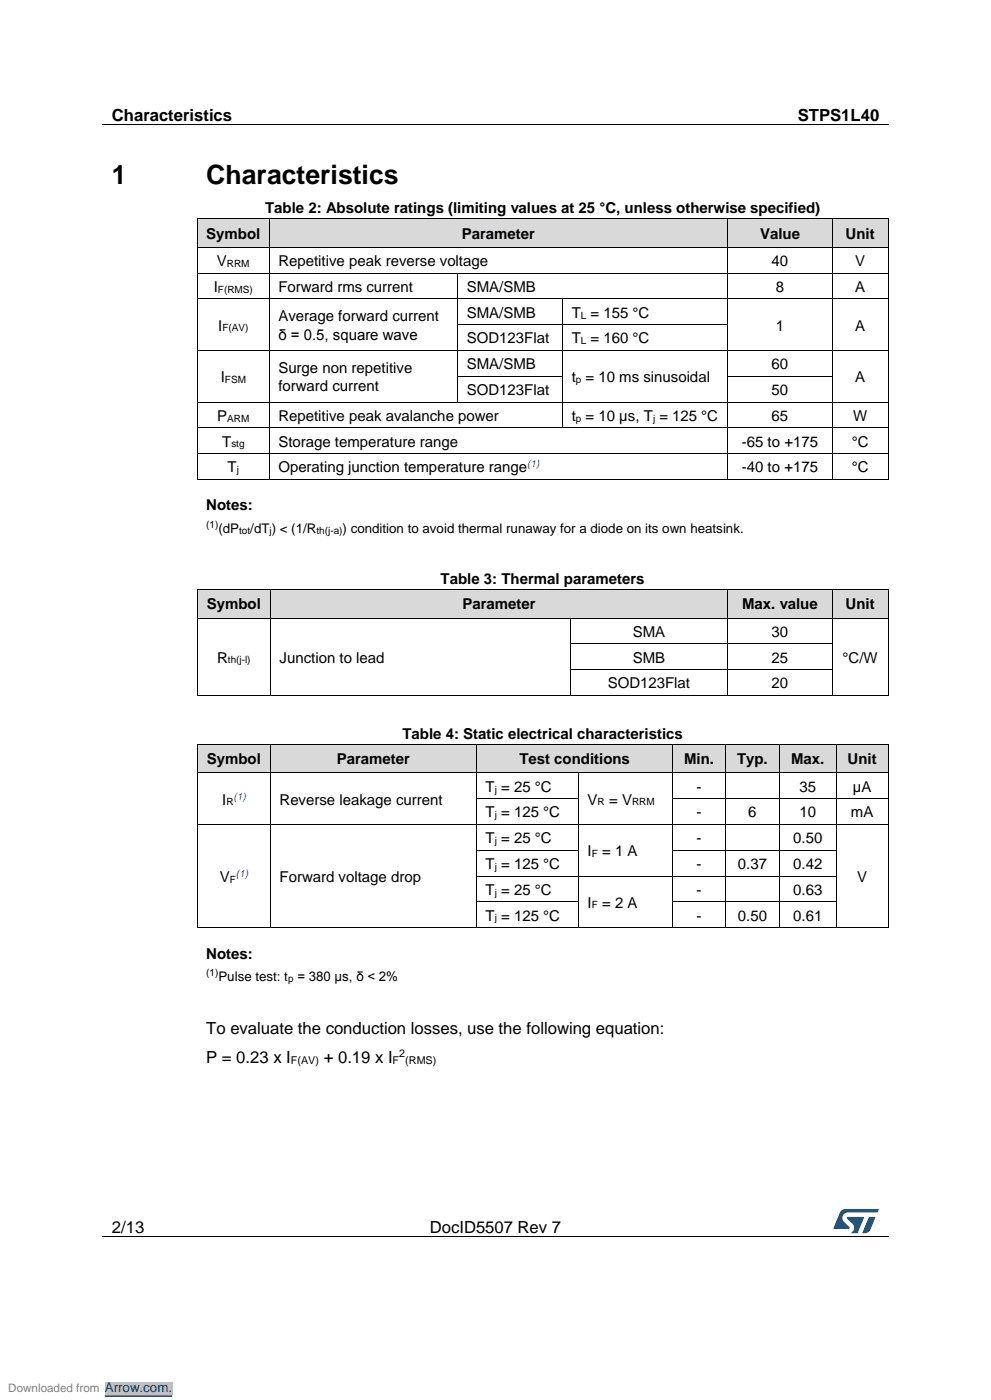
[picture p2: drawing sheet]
<svg xmlns="http://www.w3.org/2000/svg" width="210mm" height="297mm" viewBox="0 0 210 297" stroke-linecap="round" stroke-linejoin="round" font-family="sans-serif">
<path d="M21.5 26.4h166.7M21.5 262.4h166.7" fill="none" stroke="#000" stroke-width=".21"/>
<g fill="#000">
<path d="M105.2 26.4h.2v.1h-.2z" fill-rule="evenodd"/>
<path d="M61.6 262.3h.1v.2h-.1z" fill-rule="evenodd"/>
<path d="M148 262.3h.2v.2h-.2z" fill-rule="evenodd"/>
</g>
<g fill="#005288">
<path d="M178.2 256.9l.6-.4h.4h7l-.3 .7h-6.1a1.27 1.27 0 0 0-1.3 1.1 1.27 1.27 0 0 0 .8 1.4l.7 .6v.3l-3.3 .1z"/>
<path d="M184.2 258.2h1.3l-1 2.6a1.32 1.32 0 0 1-1.7 .7z"/>
<path d="M179.6 258.2h3.5l-1.4 3.4h-1.4a1.36 1.36 0 0 0 .7-1.2 1.36 1.36 0 0 0-.8-1.2l-.6-.6z"/>
</g>
<g fill="#d9d9d9">
<path d="M41.8 46.4h15.3v6h-15.3z" fill-rule="evenodd"/>
<path d="M43.7 46.4h11.5v6h-11.5z" fill-rule="evenodd"/>
<path d="M57.1 46.4h97.1v6h-97.1z" fill-rule="evenodd"/>
<path d="M59 46.4h93.3v6h-93.3z" fill-rule="evenodd"/>
<path d="M154.3 46.4h22.1v6h-22.1z" fill-rule="evenodd"/>
<path d="M156.1 46.4h18.4v6h-18.4z" fill-rule="evenodd"/>
<path d="M176.5 46.4h11.7v6h-11.7z" fill-rule="evenodd"/>
<path d="M178.3 46.4h8v6h-8z" fill-rule="evenodd"/>
</g>
<g fill="#000">
<path d="M41.7 52.4h.2v.2h-.2z" fill-rule="evenodd"/>
<path d="M41.7 52.4h.2v.2h-.2z" fill-rule="evenodd"/>
<path d="M41.7 57.9h.2v.1h-.2z" fill-rule="evenodd"/>
<path d="M41.8 46.3v.1z" fill-rule="evenodd"/>
<path d="M41.8 46.3v.1z" fill-rule="evenodd"/>
<path d="M41.9 52.4h.2v.2h-.2z" fill-rule="evenodd"/>
<path d="M57 52.4h.2v.2h-.2z" fill-rule="evenodd"/>
<path d="M57 57.9h.2v.1h-.2z" fill-rule="evenodd"/>
<path d="M57.1 46.3l.1 .1z" fill-rule="evenodd"/>
<path d="M57.2 52.4h.2v.2h-.2z" fill-rule="evenodd"/>
<path d="M97 57.9h.1v.1h-.1z" fill-rule="evenodd"/>
<path d="M154.1 52.4h.2v.2h-.2z" fill-rule="evenodd"/>
<path d="M154.1 57.9h.2v.1h-.2z" fill-rule="evenodd"/>
<path d="M154.2 46.3l.1 .1z" fill-rule="evenodd"/>
<path d="M154.3 52.4h.2v.2h-.2z" fill-rule="evenodd"/>
<path d="M176.4 52.4h.1v.2h-.1z" fill-rule="evenodd"/>
<path d="M176.4 57.9h.1v.1h-.1z" fill-rule="evenodd"/>
<path d="M176.4 46.3l.1 .1z" fill-rule="evenodd"/>
<path d="M176.5 52.4h.2v.2h-.2z" fill-rule="evenodd"/>
<path d="M188.2 52.4h.1v.2h-.1z" fill-rule="evenodd"/>
<path d="M188.2 52.4h.1v.2h-.1z" fill-rule="evenodd"/>
<path d="M188.2 57.9h.1v.1h-.1z" fill-rule="evenodd"/>
<path d="M188.2 46.3l.1 .1z" fill-rule="evenodd"/>
<path d="M188.2 46.3l.1 .1z" fill-rule="evenodd"/>
<path d="M41.7 63.3h.2v.2h-.2z" fill-rule="evenodd"/>
<path d="M41.7 68.8h.2v.2h-.2z" fill-rule="evenodd"/>
<path d="M41.7 74.3h.2v.1h-.2z" fill-rule="evenodd"/>
<path d="M41.7 79.7h.2v.2h-.2z" fill-rule="evenodd"/>
<path d="M57 63.3h.2v.2h-.2z" fill-rule="evenodd"/>
<path d="M57 68.8h.2v.2h-.2z" fill-rule="evenodd"/>
<path d="M57 74.3h.2v.1h-.2z" fill-rule="evenodd"/>
<path d="M57 79.7h.2v.2h-.2z" fill-rule="evenodd"/>
<path d="M97 63.3h.1v.2h-.1z" fill-rule="evenodd"/>
<path d="M97 68.8h.1v.2h-.1z" fill-rule="evenodd"/>
<path d="M97 74.3h.1v.1h-.1z" fill-rule="evenodd"/>
<path d="M97 79.7h.1v.2h-.1z" fill-rule="evenodd"/>
<path d="M119.2 63.3h.1v.2h-.1z" fill-rule="evenodd"/>
<path d="M119.2 68.8h.1v.2h-.1z" fill-rule="evenodd"/>
<path d="M119.2 74.3h.1v.1h-.1z" fill-rule="evenodd"/>
<path d="M119.2 79.7h.1v.2h-.1z" fill-rule="evenodd"/>
<path d="M154.1 63.3h.2v.2h-.2z" fill-rule="evenodd"/>
<path d="M154.1 68.8h.2v.2h-.2z" fill-rule="evenodd"/>
<path d="M154.1 74.3h.2v.1h-.2z" fill-rule="evenodd"/>
<path d="M154.1 79.7h.2v.2h-.2z" fill-rule="evenodd"/>
<path d="M176.4 63.3h.1v.2h-.1z" fill-rule="evenodd"/>
<path d="M176.4 68.8h.1v.2h-.1z" fill-rule="evenodd"/>
<path d="M176.4 74.3h.1v.1h-.1z" fill-rule="evenodd"/>
<path d="M176.4 79.7h.1v.2h-.1z" fill-rule="evenodd"/>
<path d="M188.2 63.3h.1v.2h-.1z" fill-rule="evenodd"/>
<path d="M188.2 68.8h.1v.2h-.1z" fill-rule="evenodd"/>
<path d="M188.2 74.3h.1v.1h-.1z" fill-rule="evenodd"/>
<path d="M188.2 79.7h.1v.2h-.1z" fill-rule="evenodd"/>
<path d="M41.7 85.2h.2v.2h-.2z" fill-rule="evenodd"/>
<path d="M41.7 90.7h.2v.1h-.2z" fill-rule="evenodd"/>
<path d="M41.7 96.1h.2v.2h-.2z" fill-rule="evenodd"/>
<path d="M57 85.2h.2v.2h-.2z" fill-rule="evenodd"/>
<path d="M57 90.7h.2v.1h-.2z" fill-rule="evenodd"/>
<path d="M57 96.1h.2v.2h-.2z" fill-rule="evenodd"/>
<path d="M97 85.2h.1v.2h-.1z" fill-rule="evenodd"/>
<path d="M119.2 85.2h.1v.2h-.1z" fill-rule="evenodd"/>
<path d="M119.2 90.7h.1v.1h-.1z" fill-rule="evenodd"/>
<path d="M154.1 85.2h.2v.2h-.2z" fill-rule="evenodd"/>
<path d="M154.1 90.7h.2v.1h-.2z" fill-rule="evenodd"/>
<path d="M154.1 96.1h.2v.2h-.2z" fill-rule="evenodd"/>
<path d="M176.4 85.2h.1v.2h-.1z" fill-rule="evenodd"/>
<path d="M176.4 90.7h.1v.1h-.1z" fill-rule="evenodd"/>
<path d="M176.4 96.1h.1v.2h-.1z" fill-rule="evenodd"/>
<path d="M188.2 85.2h.1v.2h-.1z" fill-rule="evenodd"/>
<path d="M188.2 90.7h.1v.1h-.1z" fill-rule="evenodd"/>
<path d="M188.2 96.1h.1v.2h-.1z" fill-rule="evenodd"/>
<path d="M41.7 101.6h.2v.2h-.2z" fill-rule="evenodd"/>
<path d="M41.7 101.6h.2v.2h-.2z" fill-rule="evenodd"/>
<path d="M57 101.6h.2v.2h-.2z" fill-rule="evenodd"/>
<path d="M154.1 101.6h.2v.2h-.2z" fill-rule="evenodd"/>
<path d="M176.4 101.6h.1v.2h-.1z" fill-rule="evenodd"/>
<path d="M188.2 101.6h.1v.2h-.1z" fill-rule="evenodd"/>
<path d="M188.2 101.6h.1v.2h-.1z" fill-rule="evenodd"/>
</g>
<g fill="none" stroke="#000" stroke-width=".21">
<path d="M41.8 46.4v6M41.8 52.6v5.3M41.8 58v5.3M41.8 46.3h15.3M41.9 57.9h15.1M42.1 52.5h14.9M57.1 46.4v6M57.1 52.6v5.3M57.1 58v5.3M57.2 46.3h97M57.2 57.9h39.8M57.4 52.5h96.7"/>
<path d="M97 58v5.3M97.1 57.9h57M154.2 46.4v6M154.2 52.6v5.3M154.2 58v5.3M154.3 46.3h22.1M154.3 57.9h22.1M154.5 52.5h21.9M176.4 52.6v5.3M176.4 58v5.3M176.4 46.4v6M176.5 46.3h11.7"/>
<path d="M176.5 57.9h11.7M176.7 52.5h11.5M188.2 46.4v6M188.2 52.6v5.3M188.2 58v5.3M41.8 63.5v5.3M41.8 69v5.3M41.8 74.4v5.3M41.8 79.9v5.3M41.9 63.4h15.1M41.9 74.3h15.1M57.1 63.5v5.3"/>
<path d="M57.1 69v5.3M57.1 74.4v5.3M57.1 79.9v5.3M57.2 63.4h39.8M57.2 74.3h39.8M97 63.5v5.3M97 69v5.3M97 74.4v5.3M97 79.9v5.3M97.1 63.4h22.1M97.1 68.9h22.1M97.1 74.3h22.1"/>
<path d="M97.1 79.8h22.1M119.3 63.5v5.3M119.3 69v5.3M119.3 74.4v5.3M119.3 79.9v5.3M119.3 63.4h34.8M119.3 68.9h34.8M119.3 74.3h34.8M154.2 63.5v5.3M154.2 69v5.3M154.2 74.4v5.3M154.2 79.9v5.3"/>
<path d="M154.3 63.4h22.1M154.3 74.3h22.1M154.3 79.8h22.1M176.4 63.5v5.3M176.4 69v5.3M176.4 74.4v5.3M176.4 79.9v5.3M176.5 63.4h11.7M176.5 74.3h11.7M188.2 63.5v5.3M188.2 69v5.3M188.2 74.4v5.3"/>
<path d="M188.2 79.9v5.3M41.8 85.4v5.3M41.8 90.8v5.3M41.8 96.3v5.3M41.9 85.3h15.1M41.9 90.7h15.1M41.9 96.2h15.1M57.1 85.4v5.3M57.1 90.8v5.3M57.1 96.3v5.3M57.2 85.3h39.8M57.2 90.7h62"/>
<path d="M57.2 96.2h96.9M97.1 85.3h22.1M119.3 85.4v5.3M119.3 85.3h34.8M119.3 90.7h34.8M154.2 85.4v5.3M154.2 90.8v5.3M154.2 96.3v5.3M154.3 85.3h22.1M154.3 90.7h22.1M154.3 96.2h22.1M176.4 85.4v5.3"/>
<path d="M176.4 90.8v5.3M176.4 96.3v5.3M176.5 85.3h11.7M176.5 90.7h11.7M176.5 96.2h11.7M188.2 85.4v5.3M188.2 90.8v5.3M188.2 96.3v5.3M41.9 101.7h15.1M57.2 101.7h96.9M154.3 101.7h22.1M176.5 101.7h11.7"/>
</g>
<g fill="#d9d9d9">
<path d="M41.8 125h15.5v6h-15.5z" fill-rule="evenodd"/>
<path d="M43.7 125h11.8v6h-11.8z" fill-rule="evenodd"/>
<path d="M57.4 125h96.8v6h-96.8z" fill-rule="evenodd"/>
<path d="M59.3 125h93v6h-93z" fill-rule="evenodd"/>
<path d="M154.3 125h22.1v6h-22.1z" fill-rule="evenodd"/>
<path d="M156.1 125h18.4v6h-18.4z" fill-rule="evenodd"/>
<path d="M176.5 125h11.7v6h-11.7z" fill-rule="evenodd"/>
<path d="M178.3 125h8v6h-8z" fill-rule="evenodd"/>
</g>
<g fill="#000">
<path d="M41.7 131h.2v.2h-.2z" fill-rule="evenodd"/>
<path d="M41.7 131h.2v.2h-.2z" fill-rule="evenodd"/>
<path d="M41.7 136.5h.2v.2h-.2z" fill-rule="evenodd"/>
<path d="M41.9 131h.2v.2h-.2z" fill-rule="evenodd"/>
<path d="M57.3 131h.2v.2h-.2z" fill-rule="evenodd"/>
<path d="M57.3 136.5h.2v.2h-.2z" fill-rule="evenodd"/>
<path d="M57.3 125h.1z" fill-rule="evenodd"/>
<path d="M57.5 131h.1v.2h-.1z" fill-rule="evenodd"/>
<path d="M120.8 131h.2v.2h-.2z" fill-rule="evenodd"/>
<path d="M120.8 136.5h.2v.2h-.2z" fill-rule="evenodd"/>
<path d="M154.1 131h.2v.2h-.2z" fill-rule="evenodd"/>
<path d="M154.1 136.5h.2v.2h-.2z" fill-rule="evenodd"/>
<path d="M154.2 125h.1z" fill-rule="evenodd"/>
<path d="M154.3 131h.2v.2h-.2z" fill-rule="evenodd"/>
<path d="M176.4 131h.1v.2h-.1z" fill-rule="evenodd"/>
<path d="M176.4 136.5h.1v.2h-.1z" fill-rule="evenodd"/>
<path d="M176.4 125h.1z" fill-rule="evenodd"/>
<path d="M176.5 131h.2v.2h-.2z" fill-rule="evenodd"/>
<path d="M188.2 131h.1v.2h-.1z" fill-rule="evenodd"/>
<path d="M188.2 131h.1v.2h-.1z" fill-rule="evenodd"/>
<path d="M188.2 136.5h.1v.2h-.1z" fill-rule="evenodd"/>
<path d="M188.2 125h.1z" fill-rule="evenodd"/>
<path d="M188.2 125h.1z" fill-rule="evenodd"/>
<path d="M41.7 142h.2v.1h-.2z" fill-rule="evenodd"/>
<path d="M41.7 147.5h.2v.1h-.2z" fill-rule="evenodd"/>
<path d="M41.7 147.5h.2v.1h-.2z" fill-rule="evenodd"/>
<path d="M57.3 142h.2v.1h-.2z" fill-rule="evenodd"/>
<path d="M57.3 147.5h.2v.1h-.2z" fill-rule="evenodd"/>
<path d="M120.8 142h.2v.1h-.2z" fill-rule="evenodd"/>
<path d="M120.8 147.5h.2v.1h-.2z" fill-rule="evenodd"/>
<path d="M154.1 142h.2v.1h-.2z" fill-rule="evenodd"/>
<path d="M154.1 147.5h.2v.1h-.2z" fill-rule="evenodd"/>
<path d="M176.4 142h.1v.1h-.1z" fill-rule="evenodd"/>
<path d="M176.4 147.5h.1v.1h-.1z" fill-rule="evenodd"/>
<path d="M188.2 142h.1v.1h-.1z" fill-rule="evenodd"/>
<path d="M188.2 147.5h.1v.1h-.1z" fill-rule="evenodd"/>
<path d="M188.2 147.5h.1v.1h-.1z" fill-rule="evenodd"/>
</g>
<g fill="none" stroke="#000" stroke-width=".21">
<path d="M41.8 125v6M41.8 131.2v5.3M41.8 136.7v5.3M41.8 125h15.5M42.1 131.1h15.2M57.4 125v6M57.4 131.2v5.3M57.4 136.7v5.3M57.4 125h96.8M57.6 131.1h63.2M120.9 131.2v5.3M120.9 136.7v5.3"/>
<path d="M121 131.1h33.1M121 136.6h33.1M154.2 125v6M154.2 131.2v5.3M154.2 136.7v5.3M154.3 125h22.1M154.3 136.6h22.1M154.5 131.1h21.9M176.4 131.2v5.3M176.4 136.7v5.3M176.4 125v6M176.5 125h11.7"/>
<path d="M176.7 131.1h11.5M188.2 125v6M188.2 131.2v5.3M188.2 136.7v5.3M41.8 142.1v5.4M41.9 147.5h15.4M57.4 142.1v5.4M57.5 147.5h63.3M120.9 142.1v5.4M121 142.1h33.1M121 147.5h33.1M154.2 142.1v5.4"/>
<path d="M154.3 142.1h22.1M154.3 147.5h22.1M176.4 142.1v5.4M176.5 147.5h11.7M188.2 142.1v5.4"/>
</g>
<g fill="#d9d9d9">
<path d="M41.8 157.9h15.5v6h-15.5z" fill-rule="evenodd"/>
<path d="M43.7 157.9h11.7v6h-11.7z" fill-rule="evenodd"/>
<path d="M57.4 157.9h43.6v6h-43.6z" fill-rule="evenodd"/>
<path d="M59.3 157.9h39.8v6h-39.8z" fill-rule="evenodd"/>
<path d="M101.1 157.9h41.4v6h-41.4z" fill-rule="evenodd"/>
<path d="M102.9 157.9h37.7v6h-37.7z" fill-rule="evenodd"/>
<path d="M142.6 157.9h11.1v6h-11.1z" fill-rule="evenodd"/>
<path d="M144.5 157.9h7.4v6h-7.4z" fill-rule="evenodd"/>
<path d="M153.8 157.9h11.4v6h-11.4z" fill-rule="evenodd"/>
<path d="M155.7 157.9h7.6v6h-7.6z" fill-rule="evenodd"/>
<path d="M165.2 157.9h12v6h-12z" fill-rule="evenodd"/>
<path d="M167.1 157.9h8.2v6h-8.2z" fill-rule="evenodd"/>
<path d="M177.2 157.9h11v6h-11z" fill-rule="evenodd"/>
<path d="M179.1 157.9h7.2v6h-7.2z" fill-rule="evenodd"/>
</g>
<g fill="#000">
<path d="M41.8 157.8v.1z" fill-rule="evenodd"/>
<path d="M41.8 157.8v.1z" fill-rule="evenodd"/>
<path d="M57.3 157.8l.1 .1z" fill-rule="evenodd"/>
<path d="M101 157.8l.1 .1z" fill-rule="evenodd"/>
<path d="M142.5 157.8l.1 .1z" fill-rule="evenodd"/>
<path d="M153.7 157.8l.1 .1z" fill-rule="evenodd"/>
<path d="M165.2 157.8v.1z" fill-rule="evenodd"/>
<path d="M177.2 157.8l.1 .1z" fill-rule="evenodd"/>
<path d="M188.2 157.8l.1 .1z" fill-rule="evenodd"/>
<path d="M188.2 157.8l.1 .1z" fill-rule="evenodd"/>
<path d="M41.7 163.9h.2v.2h-.2z" fill-rule="evenodd"/>
<path d="M41.7 163.9h.2v.2h-.2z" fill-rule="evenodd"/>
<path d="M41.7 169.4h.2v.1h-.2z" fill-rule="evenodd"/>
<path d="M41.7 174.8h.2v.2h-.2z" fill-rule="evenodd"/>
<path d="M41.9 163.9h.2v.2h-.2z" fill-rule="evenodd"/>
<path d="M57.3 163.9h.1v.2h-.1z" fill-rule="evenodd"/>
<path d="M57.3 169.4h.1v.1h-.1z" fill-rule="evenodd"/>
<path d="M57.3 174.8h.1v.2h-.1z" fill-rule="evenodd"/>
<path d="M57.4 163.9h.2v.2h-.2z" fill-rule="evenodd"/>
<path d="M101 163.9h.1v.2h-.1z" fill-rule="evenodd"/>
<path d="M101 169.4h.1v.1h-.1z" fill-rule="evenodd"/>
<path d="M101 174.8h.1v.2h-.1z" fill-rule="evenodd"/>
<path d="M101.1 163.9h.2v.2h-.2z" fill-rule="evenodd"/>
<path d="M122.6 163.9h.1v.2h-.1z" fill-rule="evenodd"/>
<path d="M122.6 169.4h.1v.1h-.1z" fill-rule="evenodd"/>
<path d="M122.6 174.8h.1v.2h-.1z" fill-rule="evenodd"/>
<path d="M142.5 163.9h.1v.2h-.1z" fill-rule="evenodd"/>
<path d="M142.5 169.4h.1v.1h-.1z" fill-rule="evenodd"/>
<path d="M142.5 174.8h.1v.2h-.1z" fill-rule="evenodd"/>
<path d="M142.6 163.9h.2v.2h-.2z" fill-rule="evenodd"/>
<path d="M153.7 163.9h.2v.2h-.2z" fill-rule="evenodd"/>
<path d="M153.7 169.4h.2v.1h-.2z" fill-rule="evenodd"/>
<path d="M153.7 174.8h.2v.2h-.2z" fill-rule="evenodd"/>
<path d="M153.9 163.9h.1v.2h-.1z" fill-rule="evenodd"/>
<path d="M165.1 163.9h.2v.2h-.2z" fill-rule="evenodd"/>
<path d="M165.1 169.4h.2v.1h-.2z" fill-rule="evenodd"/>
<path d="M165.1 174.8h.2v.2h-.2z" fill-rule="evenodd"/>
<path d="M165.3 163.9h.2v.2h-.2z" fill-rule="evenodd"/>
<path d="M177.1 163.9h.2v.2h-.2z" fill-rule="evenodd"/>
<path d="M177.1 169.4h.2v.1h-.2z" fill-rule="evenodd"/>
<path d="M177.1 174.8h.2v.2h-.2z" fill-rule="evenodd"/>
<path d="M177.3 163.9h.2v.2h-.2z" fill-rule="evenodd"/>
<path d="M188.2 163.9h.1v.2h-.1z" fill-rule="evenodd"/>
<path d="M188.2 163.9h.1v.2h-.1z" fill-rule="evenodd"/>
<path d="M188.2 169.4h.1v.1h-.1z" fill-rule="evenodd"/>
<path d="M188.2 174.8h.1v.2h-.1z" fill-rule="evenodd"/>
<path d="M41.7 180.3h.2v.2h-.2z" fill-rule="evenodd"/>
<path d="M41.7 185.8h.2v.1h-.2z" fill-rule="evenodd"/>
<path d="M41.7 191.2h.2v.2h-.2z" fill-rule="evenodd"/>
<path d="M41.7 196.7h.2v.2h-.2z" fill-rule="evenodd"/>
<path d="M41.7 196.7h.2v.2h-.2z" fill-rule="evenodd"/>
<path d="M57.3 180.3h.1v.2h-.1z" fill-rule="evenodd"/>
<path d="M57.3 185.8h.1v.1h-.1z" fill-rule="evenodd"/>
<path d="M57.3 191.2h.1v.2h-.1z" fill-rule="evenodd"/>
<path d="M57.3 196.7h.1v.2h-.1z" fill-rule="evenodd"/>
<path d="M101 180.3h.1v.2h-.1z" fill-rule="evenodd"/>
<path d="M101 185.8h.1v.1h-.1z" fill-rule="evenodd"/>
<path d="M101 191.2h.1v.2h-.1z" fill-rule="evenodd"/>
<path d="M101 196.7h.1v.2h-.1z" fill-rule="evenodd"/>
<path d="M122.6 180.3h.1v.2h-.1z" fill-rule="evenodd"/>
<path d="M122.6 185.8h.1v.1h-.1z" fill-rule="evenodd"/>
<path d="M122.6 191.2h.1v.2h-.1z" fill-rule="evenodd"/>
<path d="M122.6 196.7h.1v.2h-.1z" fill-rule="evenodd"/>
<path d="M142.5 180.3h.1v.2h-.1z" fill-rule="evenodd"/>
<path d="M142.5 185.8h.1v.1h-.1z" fill-rule="evenodd"/>
<path d="M142.5 191.2h.1v.2h-.1z" fill-rule="evenodd"/>
<path d="M142.5 196.7h.1v.2h-.1z" fill-rule="evenodd"/>
<path d="M153.7 180.3h.2v.2h-.2z" fill-rule="evenodd"/>
<path d="M153.7 185.8h.2v.1h-.2z" fill-rule="evenodd"/>
<path d="M153.7 191.2h.2v.2h-.2z" fill-rule="evenodd"/>
<path d="M153.7 196.7h.2v.2h-.2z" fill-rule="evenodd"/>
<path d="M165.1 180.3h.2v.2h-.2z" fill-rule="evenodd"/>
<path d="M165.1 185.8h.2v.1h-.2z" fill-rule="evenodd"/>
<path d="M165.1 191.2h.2v.2h-.2z" fill-rule="evenodd"/>
<path d="M165.1 196.7h.2v.2h-.2z" fill-rule="evenodd"/>
<path d="M177.1 180.3h.2v.2h-.2z" fill-rule="evenodd"/>
<path d="M177.1 185.8h.2v.1h-.2z" fill-rule="evenodd"/>
<path d="M177.1 191.2h.2v.2h-.2z" fill-rule="evenodd"/>
<path d="M177.1 196.7h.2v.2h-.2z" fill-rule="evenodd"/>
<path d="M188.2 180.3h.1v.2h-.1z" fill-rule="evenodd"/>
<path d="M188.2 185.8h.1v.1h-.1z" fill-rule="evenodd"/>
<path d="M188.2 191.2h.1v.2h-.1z" fill-rule="evenodd"/>
<path d="M188.2 196.7h.1v.2h-.1z" fill-rule="evenodd"/>
<path d="M188.2 196.7h.1v.2h-.1z" fill-rule="evenodd"/>
</g>
<g fill="none" stroke="#000" stroke-width=".21">
<path d="M41.8 157.9v6M41.8 157.9h15.5M57.3 157.9v6M57.4 157.9h43.6M101 157.9v6M101.1 157.9h41.4M142.6 157.9v6M142.6 157.9h11.1M153.8 157.9v6M153.8 157.9h11.4M165.2 157.9v6M165.2 157.9h12"/>
<path d="M177.2 157.9v6M177.3 157.9h10.9M188.2 157.9v6M41.8 164.1v5.3M41.8 169.5v5.3M41.8 175v5.3M41.9 174.9h15.4M42.1 164h15.2M57.3 164.1v5.3M57.3 169.5v5.3M57.3 175v5.3M57.4 174.9h43.6"/>
<path d="M57.6 164h43.4M101 164.1v5.3M101 169.5v5.3M101 175v5.3M101.1 169.5h21.5M101.1 174.9h21.5M101.3 164h21.3M122.6 164.1v5.3M122.6 169.5v5.3M122.6 175v5.3M122.7 164h19.8M122.7 174.9h19.8"/>
<path d="M142.6 164.1v5.3M142.6 169.5v5.3M142.6 175v5.3M142.6 169.5h11.1M142.6 174.9h11.1M142.8 164h10.9M153.8 164.1v5.3M153.8 169.5v5.3M153.8 175v5.3M153.9 169.5h11.2M153.9 174.9h11.2M154 164h11.1"/>
<path d="M165.2 164.1v5.3M165.2 169.5v5.3M165.2 175v5.3M165.3 169.5h11.8M165.3 174.9h11.8M165.5 164h11.6M177.2 164.1v5.3M177.2 169.5v5.3M177.2 175v5.3M177.3 169.5h10.9M177.3 174.9h10.9M177.5 164h10.7"/>
<path d="M188.2 164.1v5.3M188.2 169.5v5.3M188.2 175v5.3M41.8 180.5v5.3M41.8 185.9v5.3M41.8 191.4v5.3M41.9 196.8h15.4M57.3 180.5v5.3M57.3 185.9v5.3M57.3 191.4v5.3M57.4 196.8h43.6M101 180.5v5.3"/>
<path d="M101 185.9v5.3M101 191.4v5.3M101.1 180.4h21.5M101.1 185.9h21.5M101.1 191.3h21.5M101.1 196.8h21.5M122.6 180.5v5.3M122.6 185.9v5.3M122.6 191.4v5.3M122.7 185.9h19.8M122.7 196.8h19.8M142.6 180.5v5.3"/>
<path d="M142.6 185.9v5.3M142.6 191.4v5.3M142.6 180.4h11.1M142.6 185.9h11.1M142.6 191.3h11.1M142.6 196.8h11.1M153.8 180.5v5.3M153.8 185.9v5.3M153.8 191.4v5.3M153.9 180.4h11.2M153.9 185.9h11.2M153.9 191.3h11.2"/>
<path d="M153.9 196.8h11.2M165.2 180.5v5.3M165.2 185.9v5.3M165.2 191.4v5.3M165.3 180.4h11.8M165.3 185.9h11.8M165.3 191.3h11.8M165.3 196.8h11.8M177.2 180.5v5.3M177.2 185.9v5.3M177.2 191.4v5.3M177.3 196.8h10.9"/>
<path d="M188.2 180.5v5.3M188.2 185.9v5.3M188.2 191.4v5.3"/>
</g>
<path d="M0 294.5h70.6" fill="none" stroke="#fff" stroke-width="2.5" stroke-linecap="butt"/>
<path d="M22.2 293.2h14.3v2.6h-14.3z" fill="#c0c0c0"/>
<path d="M22.2 296.2h14.3" fill="none" stroke="#00f" stroke-width=".21"/>
<path d="M0 294.5h70.6" fill="none" stroke="#fff" stroke-width="2.5" stroke-linecap="butt"/>
<path d="M22.2 293.2h14.3v2.6h-14.3z" fill="#c0c0c0"/>
<path d="M22.2 296.2h14.3" fill="none" stroke="#00f" stroke-width=".21"/>
<g font-size="5.7">
<text x="23.7" y="39">1</text>
<text x="43.7" y="39">Characteristics</text>
</g>
<g font-size="3.5">
<text x="23.7" y="25.6">Characteristics</text>
<text x="169.1" y="25.6">STPS1L40</text>
<text x="43.7" y="219.3">To evaluate the conduction losses, use the following equation:</text>
<text x="43.7" y="225.5">P = 0.23 x I</text>
<text x="68.6" y="225.5">+ 0.19 x I</text>
<text x="23.7" y="261.5">2/13</text>
<text x="91.1" y="261.5">DocID5507 Rev 7</text>
</g>
<g font-size="3.2">
<text x="56.2" y="45.2">Table 2: Absolute ratings (limiting values at 25 °C, unless otherwise specified)</text>
<text x="43.7" y="50.6">Symbol</text>
<text x="97.9" y="50.6">Parameter</text>
<text x="161.1" y="50.6">Value</text>
<text x="179.2" y="50.6">Unit</text>
<text x="46" y="56.5">V</text>
<text x="59" y="56.5">Repetitive peak reverse voltage</text>
<text x="163.5" y="56.5">40</text>
<text x="181.3" y="56.5">V</text>
<text x="45.3" y="61.9">I</text>
<text x="59" y="61.9">Forward rms current</text>
<text x="98.9" y="61.9">SMA/SMB</text>
<text x="164.4" y="61.9">8</text>
<text x="181.3" y="61.9">A</text>
<text x="46.3" y="70.1">I</text>
<text x="59" y="68.2">Average forward current</text>
<text x="98.9" y="67.4">SMA/SMB</text>
<text x="121.2" y="67.4">T = 155 °C</text>
<text x="164.4" y="70.1">1</text>
<text x="181.3" y="70.1">A</text>
<text x="59" y="72.1">δ = 0.5, square wave</text>
<text x="98.9" y="72.9">SOD123Flat</text>
<text x="121.2" y="72.9">T = 160 °C</text>
<text x="46.8" y="81.1">I</text>
<text x="59" y="79.1">Surge non repetitive</text>
<text x="59" y="83">forward current</text>
<text x="98.9" y="78.3">SMA/SMB</text>
<text x="98.9" y="83.8">SOD123Flat</text>
<text x="121.2" y="81.1">t = 10 ms sinusoidal</text>
<text x="163.5" y="78.3">60</text>
<text x="163.5" y="83.8">50</text>
<text x="181.3" y="81.1">A</text>
<text x="46" y="89.3">P</text>
<text x="59" y="89.3">Repetitive peak avalanche power</text>
<text x="121.2" y="89.3">t = 10 µs, T = 125 °C</text>
<text x="163.5" y="89.3">65</text>
<text x="180.8" y="89.3">W</text>
<text x="47.1" y="94.7">T</text>
<text x="59" y="94.7">Storage temperature range</text>
<text x="157.2" y="94.7">-65 to +175</text>
<text x="180.5" y="94.7">°C</text>
<text x="48.2" y="100.2">T</text>
<text x="59" y="100.2">Operating junction temperature range</text>
<text x="157.2" y="100.2">-40 to +175</text>
<text x="180.5" y="100.2">°C</text>
<text x="43.7" y="108.3">Notes:</text>
<text x="93.4" y="123.9">Table 3: Thermal parameters</text>
<text x="43.8" y="129.3">Symbol</text>
<text x="98" y="129.3">Parameter</text>
<text x="157.3" y="129.3">Max. value</text>
<text x="179.2" y="129.3">Unit</text>
<text x="134.1" y="135.1">SMA</text>
<text x="163.5" y="135.1">30</text>
<text x="46" y="140.6">R</text>
<text x="59.3" y="140.6">Junction to lead</text>
<text x="134.1" y="140.6">SMB</text>
<text x="163.5" y="140.6">25</text>
<text x="178.6" y="140.6">°C/W</text>
<text x="128.8" y="146.1">SOD123Flat</text>
<text x="163.5" y="146.1">20</text>
<text x="85.3" y="156.7">Table 4: Static electrical characteristics</text>
<text x="43.8" y="162.1">Symbol</text>
<text x="71.4" y="162.1">Parameter</text>
<text x="102.9" y="168">T = 25 °C</text>
<text x="110.1" y="162.1">Test conditions</text>
<text x="145" y="162.1">Min.</text>
<text x="147.6" y="168">-</text>
<text x="156.2" y="162.1">Typ.</text>
<text x="167.7" y="162.1">Max.</text>
<text x="169.4" y="168">35</text>
<text x="179.6" y="162.1">Unit</text>
<text x="180.8" y="168">µA</text>
<text x="47.1" y="170.7">I</text>
<text x="59.3" y="170.7">Reverse leakage current</text>
<text x="102.9" y="173.4">T = 125 °C</text>
<text x="124.6" y="170.7">V</text>
<text x="129.1" y="170.7">= V</text>
<text x="147.6" y="173.4">-</text>
<text x="158.6" y="173.4">6</text>
<text x="169.4" y="173.4">10</text>
<text x="180.4" y="173.4">mA</text>
<text x="102.9" y="178.9">T = 25 °C</text>
<text x="147.6" y="178.9">-</text>
<text x="168.1" y="178.9">0.50</text>
<text x="102.9" y="184.4">T = 125 °C</text>
<text x="124.6" y="181.6">I = 1 A</text>
<text x="147.6" y="184.4">-</text>
<text x="156.4" y="184.4">0.37</text>
<text x="168.1" y="184.4">0.42</text>
<text x="46.6" y="187.1">V</text>
<text x="59.3" y="187.1">Forward voltage drop</text>
<text x="102.9" y="189.8">T = 25 °C</text>
<text x="147.6" y="189.8">-</text>
<text x="168.1" y="189.8">0.63</text>
<text x="181.7" y="187.1">V</text>
<text x="102.9" y="195.3">T = 125 °C</text>
<text x="124.6" y="192.6">I = 2 A</text>
<text x="147.6" y="195.3">-</text>
<text x="156.4" y="195.3">0.50</text>
<text x="168.1" y="195.3">0.61</text>
<text x="43.7" y="203.4">Notes:</text>
</g>
<g font-size="2.8">
<text x="46.3" y="113">(dP</text>
<text x="53.1" y="113">/dT) &lt; (1/R</text>
<text x="72.6" y="113">) condition to avoid thermal runaway for a diode on its own heatsink.</text>
<text x="46.3" y="208.1">Pulse test: t</text>
<text x="63" y="208.1">= 380 µs, δ &lt; 2%</text>
</g>
<text font-size="2.8" fill="#00f" x="22.2" y="295.2">Arrow.com.</text>
<text font-size="2.5" fill="#808080" x="1.8" y="295.2">Downloaded from</text>
<g font-size="2.3">
<text x="61.6" y="225.7">F(AV)</text>
<text x="83.2" y="225.7">F (RMS)</text>
<text x="84.6" y="224.3">2</text>
</g>
<g font-size="2.1">
<text x="48.1" y="56.6">RRM</text>
<text x="46.2" y="62.1">F(RMS)</text>
<text x="47.1" y="70.3">F(AV)</text>
<text x="123.1" y="67.6">L</text>
<text x="123.1" y="73">L</text>
<text x="47.7" y="81.2">FSM</text>
<text x="122.1" y="81.2">p</text>
<text x="48.2" y="89.4">ARM</text>
<text x="122.1" y="89.4">p</text>
<text x="138.4" y="89.4">j</text>
<text x="49.1" y="94.9">stg</text>
<text x="50.2" y="100.4">j</text>
<text x="43.7" y="112">(1)</text>
<text x="50.7" y="113.2">tot</text>
<text x="57.1" y="113.2">j</text>
<text x="67.1" y="113.2">th(j-a)</text>
<text x="48.3" y="140.7">th(j-l)</text>
<text x="48" y="170.9">R</text>
<text x="104.9" y="168.1">j</text>
<text x="104.9" y="173.6">j</text>
<text x="126.7" y="170.9">R</text>
<text x="134" y="170.9">RRM</text>
<text x="104.9" y="179.1">j</text>
<text x="104.9" y="184.5">j</text>
<text x="125.4" y="181.8">F</text>
<text x="48.7" y="187.3">F</text>
<text x="104.9" y="190">j</text>
<text x="104.9" y="195.5">j</text>
<text x="125.4" y="192.7">F</text>
<text x="43.7" y="207">(1)</text>
<text x="61.1" y="208.3">p</text>
</g>
<g font-size="2.1" fill="#00f">
<text x="111.7" y="99.2">(1)</text>
<text x="49.5" y="169.6">(1)</text>
<text x="50" y="186">(1)</text>
</g>
</svg>
